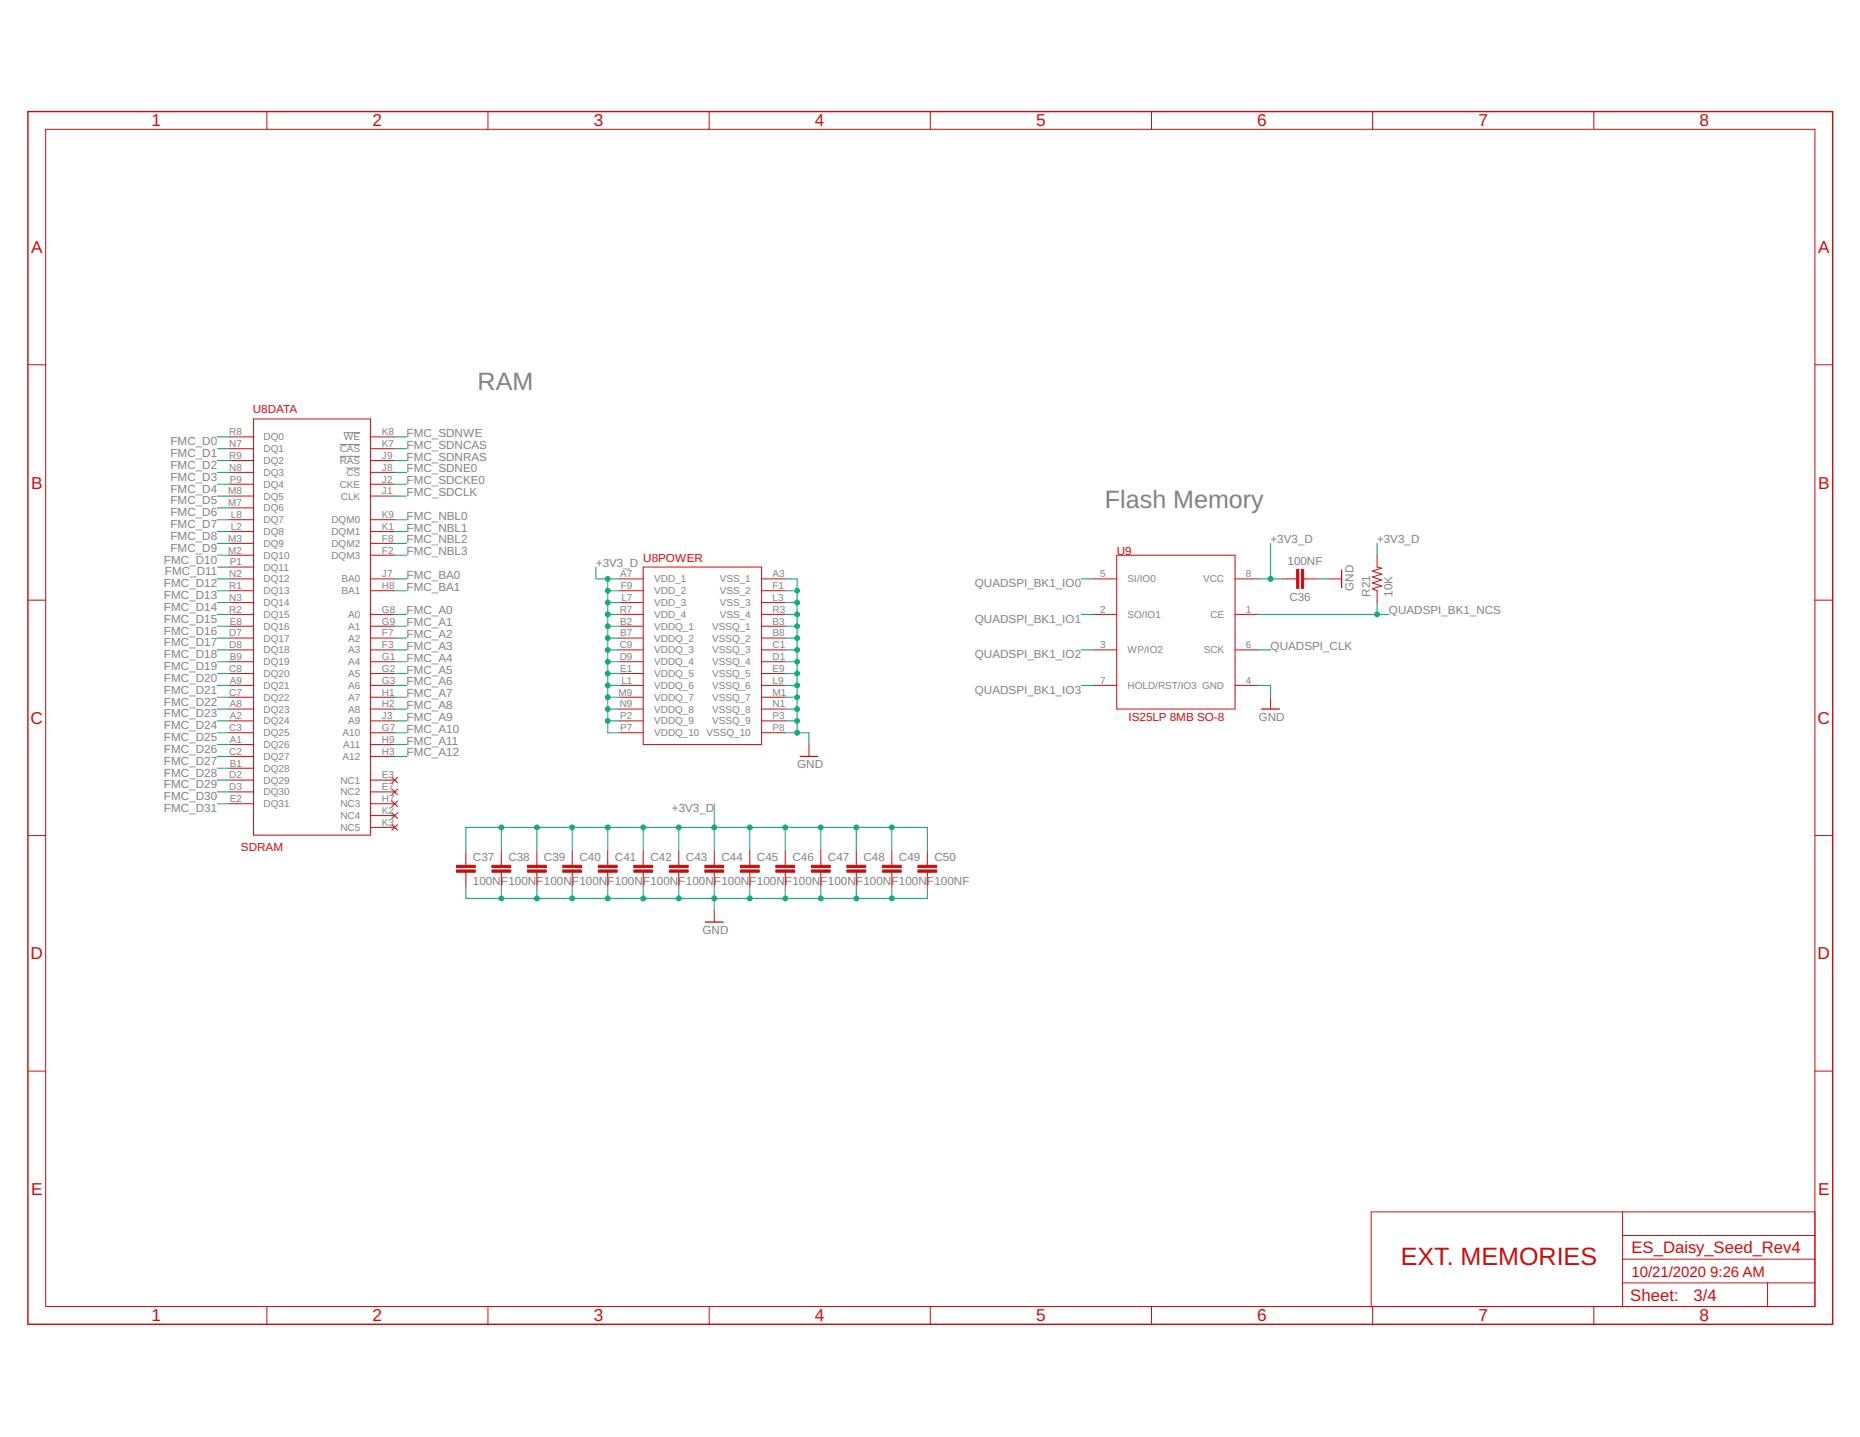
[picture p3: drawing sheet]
<svg xmlns="http://www.w3.org/2000/svg" width="279mm" height="216mm" viewBox="0 0 279 216" stroke-linecap="round" stroke-linejoin="round" font-family="sans-serif">
<path d="M51 68.6h3.1M51 66.8h3.1M51.6 65h2.5M52 70.3h2.1" fill="none" stroke="#808080" stroke-width=".15"/>
<g fill="none" stroke="#c90d0c" stroke-width=".15">
<path d="M6.9 19.4h265.7v176.9h-265.7zM40.1 16.8v2.6M73.3 16.8v2.6M106.5 16.8v2.6M139.7 16.8v2.6M173 16.8v2.6M206.2 16.8v2.6M239.4 16.8v2.6M4.2 54.8h2.7M272.6 54.8h2.7M34.4 74.5h3.6M34.4 72.7h3.6"/>
<path d="M34.4 71h3.6M34.4 69.2h3.6M34.4 79.9h3.6M34.4 67.4h3.6M34.4 65.6h3.6M34.4 78.1h3.6M34.4 76.3h3.6M38.1 62.9h17.5v62.6h-17.5zM55.8 74.5h3.5M55.8 72.7h3.5M55.8 71h3.5M55.8 69.2h3.5"/>
<path d="M55.8 79.9h3.5M55.8 67.4h3.5M55.8 65.6h3.5M55.8 78.1h3.5M4.2 90.2h2.7M34.4 83.4h3.6M34.4 87h3.6M34.4 92.3h3.6M34.4 97.6h3.6M34.4 99.4h3.6M34.4 95.9h3.6M34.4 94.1h3.6"/>
<path d="M34.4 81.6h3.6M34.4 88.8h3.6M34.4 90.5h3.6M34.4 85.2h3.6M55.8 83.4h3.5M55.8 87h3.5M55.8 92.3h3.5M55.8 97.6h3.5M55.8 99.4h3.5M55.8 95.9h3.5M55.8 94.1h3.5M55.8 81.6h3.5"/>
<path d="M55.8 88.8h3.5M93.1 87h3.5M93.1 92.3h3.5M93.1 97.6h3.5M93.1 99.4h3.5M93.1 95.9h3.5M93.1 94.1h3.5M93.1 88.8h3.5M93.1 90.5h3.5M96.6 85.2h17.8v26.7h-17.8zM114.4 87h3.6M114.4 92.3h3.6"/>
<path d="M114.4 97.6h3.6M114.4 99.4h3.6M114.4 95.9h3.6M114.4 94.1h3.6M114.4 88.8h3.6M114.4 90.5h3.6M164.2 87h3.5M164.2 92.3h3.5M164.2 97.6h3.5M167.7 83.4h17.8v23.1h-17.8zM185.5 87h3.6M185.5 92.3h3.6"/>
<path d="M185.5 97.6h3.6M192.6 87h2.2M195.8 87h2.2M199.7 87h1.8M206.9 83.4v1.8l.7 .2-1.5 .4 1.5 .5-1.5 .4 1.5 .4-1.5 .5 1.5 .4-1.5 .5 .8 .3v1.7M272.6 90.2h2.7M34.4 106.5h3.6M34.4 103h3.6M34.4 111.9h3.6M34.4 108.3h3.6M34.4 115.4h3.6M34.4 113.6h3.6"/>
<path d="M34.4 110.1h3.6M34.4 104.8h3.6M34.4 101.2h3.6M34.4 117.2h3.6M34.4 119h3.6M55.8 106.5h3.5M55.8 103h3.5M55.8 111.9h3.5M55.8 108.3h3.5M55.8 113.6h3.5M55.8 110.1h3.5M55.8 104.8h3.5"/>
<path d="M55.8 101.2h3.5M55.8 117.2h3.5M55.8 119h3.5M58.9 116.8l.8 .8M58.9 118.6l.8 .8M59.7 116.8l-.8 .8M59.7 118.6l-.8 .8M93.1 106.5h3.5M93.1 103h3.5M93.1 108.3h3.5M93.1 110.1h3.5M93.1 104.8h3.5"/>
<path d="M93.1 101.2h3.5M114.4 106.5h3.6M114.4 103h3.6M114.4 108.3h3.6M114.4 110.1h3.6M114.4 104.8h3.6M114.4 101.2h3.6M121.5 111.9v1.7M164.2 103h3.5M185.5 103h3.6M190.9 104.8v1.7M4.2 125.5h2.7"/>
<path d="M34.4 120.8h3.6M55.8 120.8h3.5M55.8 122.5h3.5M55.8 124.3h3.5M58.9 120.3l.8 .9M58.9 122.1l.8 .9M58.9 123.9l.8 .8M59.7 120.3l-.8 .9M59.7 122.1l-.8 .9M59.7 123.9l-.8 .8M70 127.9v2.1M70 131.1v2.1"/>
<path d="M75.3 127.9v2.1M75.3 131.1v2.1M80.6 127.9v2.1M80.6 131.1v2.1M86 127.9v2.1M86 131.1v2.1M91.3 127.9v2.1M91.3 131.1v2.1M96.6 127.9v2.1M96.6 131.1v2.1M102 127.9v2.1M102 131.1v2.1"/>
<path d="M107.3 127.9v2.1M107.3 131.1v2.1M107.3 136.8v1.7M112.6 127.9v2.1M112.6 131.1v2.1M118 127.9v2.1M118 131.1v2.1M123.3 127.9v2.1M123.3 131.1v2.1M128.6 127.9v2.1M128.6 131.1v2.1M134 127.9v2.1"/>
<path d="M134 131.1v2.1M139.3 127.9v2.1M139.3 131.1v2.1M272.6 125.5h2.7M4.2 160.9h2.7M272.6 160.9h2.7M40.1 196.3v2.7M73.3 196.3v2.7M106.5 196.3v2.7M139.7 196.3v2.7M173 196.3v2.7M206.2 196.3v2.7"/>
<path d="M239.4 196.3v2.7M243.7 192.7h28.9M243.7 182.1v14.2M243.7 189.2h28.9M243.7 185.6h28.9M265.5 192.7v3.6M272.6 182.1h-66.6v14.2"/>
</g>
<path d="M201.5 85.6v2.7M120.2 113.6h2.7M189.5 106.5h2.7M106 138.5h2.6" fill="none" stroke="#c90d0c" stroke-width=".19"/>
<g fill="#c90d0c" stroke="#c90d0c" stroke-width=".15">
<path d="M195.5 85.6h.3v2.8h-.3z"/>
<path d="M194.8 85.6h.3v2.8h-.3z"/>
<path d="M137.9 130.7h2.8v.3h-2.8z"/>
<path d="M137.9 130h2.8v.3h-2.8z"/>
<path d="M132.5 130.7h2.9v.3h-2.9z"/>
<path d="M132.5 130h2.9v.3h-2.9z"/>
<path d="M127.2 130.7h2.8v.3h-2.8z"/>
<path d="M127.2 130h2.8v.3h-2.8z"/>
<path d="M121.9 130.7h2.8v.3h-2.8z"/>
<path d="M121.9 130h2.8v.3h-2.8z"/>
<path d="M116.5 130.7h2.9v.3h-2.9z"/>
<path d="M116.5 130h2.9v.3h-2.9z"/>
<path d="M111.2 130.7h2.8v.3h-2.8z"/>
<path d="M111.2 130h2.8v.3h-2.8z"/>
<path d="M105.9 130.7h2.8v.3h-2.8z"/>
<path d="M105.9 130h2.8v.3h-2.8z"/>
<path d="M100.5 130.7h2.9v.3h-2.9z"/>
<path d="M100.5 130h2.9v.3h-2.9z"/>
<path d="M95.2 130.7h2.8v.3h-2.8z"/>
<path d="M95.2 130h2.8v.3h-2.8z"/>
<path d="M89.9 130.7h2.8v.3h-2.8z"/>
<path d="M89.9 130h2.8v.3h-2.8z"/>
<path d="M84.5 130.7h2.9v.3h-2.9z"/>
<path d="M84.5 130h2.9v.3h-2.9z"/>
<path d="M79.2 130.7h2.9v.3h-2.9z"/>
<path d="M79.2 130h2.9v.3h-2.9z"/>
<path d="M73.9 130.7h2.8v.3h-2.8z"/>
<path d="M73.9 130h2.8v.3h-2.8z"/>
<path d="M68.6 130.7h2.8v.3h-2.8z"/>
<path d="M68.6 130h2.8v.3h-2.8z"/>
</g>
<path d="M4.2 16.8h271.1v182.2h-271.1z" fill="none" stroke="#c90d0c" stroke-width=".21"/>
<g fill="none" stroke="#0dab76" stroke-width=".15">
<path d="M32.6 67.4h1.8M32.6 72.7h1.8M32.6 71h1.8M32.6 74.5h1.8M32.6 65.6h1.8M32.6 69.2h1.8M32.6 78.1h1.8M32.6 79.9h1.8M32.6 76.3h1.8M59.3 67.4h1.8M59.3 72.7h1.8M59.3 71h1.8"/>
<path d="M59.3 74.5h1.8M59.3 65.6h1.8M59.3 69.2h1.8M59.3 78.1h1.8M59.3 79.9h1.8M32.6 92.3h1.8M32.6 95.9h1.8M32.6 94.1h1.8M32.6 97.6h1.8M32.6 99.4h1.8M32.6 88.8h1.8M32.6 87h1.8"/>
<path d="M32.6 90.5h1.8M32.6 83.4h1.8M32.6 81.6h1.8M32.6 85.2h1.8M59.3 92.3h1.8M59.3 95.9h1.8M59.3 94.1h1.8M59.3 97.6h1.8M59.3 99.4h1.8M59.3 88.8h1.8M59.3 87h1.8M59.3 83.4h1.8"/>
<path d="M59.3 81.6h1.8M89.5 85.2v1.8h3.6M91.3 92.3h1.8M91.3 95.9h1.8M91.3 94.1h1.8M91.3 97.6h1.8M91.3 99.4h1.8M91.3 87v23.1h1.8M91.3 88.8h1.8M91.3 90.5h1.8M118 92.3h1.7M118 95.9h1.7"/>
<path d="M118 94.1h1.7M118 97.6h1.7M118 99.4h1.7M118 88.8h1.7M118 87h1.7v23.1M118 90.5h1.7M162.4 92.3h1.8M162.4 97.6h1.8M162.4 87h1.8M189.1 92.3h19.5M189.1 97.6h1.8M189.1 87h3.5"/>
<path d="M190.9 81.6v5.4M198 87h1.7M206.9 81.6v1.8M206.9 90.5v1.8M32.6 101.2h1.8M32.6 113.6h1.8M32.6 111.9h1.8M32.6 104.8h1.8M32.6 110.1h1.8M32.6 103h1.8M32.6 108.3h1.8M32.6 106.5h1.8"/>
<path d="M32.6 115.4h1.8M32.6 117.2h1.8M32.6 119h1.8M59.3 101.2h1.8M59.3 113.6h1.8M59.3 111.9h1.8M59.3 104.8h1.8M59.3 110.1h1.8M59.3 103h1.8M59.3 108.3h1.8M59.3 106.5h1.8M91.3 101.2h1.8"/>
<path d="M91.3 104.8h1.8M91.3 103h1.8M91.3 108.3h1.8M91.3 106.5h1.8M118 101.2h1.7M118 104.8h1.7M118 110.1h3.5v1.8M118 103h1.7M118 108.3h1.7M118 106.5h1.7M162.4 103h1.8M189.1 103h1.8v1.8"/>
<path d="M32.6 120.8h1.8M70 127.9v-3.6h69.3v3.6M70 133.2v1.8h69.3v-1.8M75.3 124.3v3.6M75.3 133.2v1.8M80.6 124.3v3.6M80.6 133.2v1.8M86 124.3v3.6M86 133.2v1.8M91.3 124.3v3.6M91.3 133.2v1.8M96.6 124.3v3.6"/>
<path d="M96.6 133.2v1.8M102 124.3v3.6M102 133.2v1.8M107.3 120.8v7.1M107.3 133.2v3.6M112.6 124.3v3.6M112.6 133.2v1.8M118 124.3v3.6M118 133.2v1.8M123.3 124.3v3.6M123.3 133.2v1.8M128.6 124.3v3.6"/>
<path d="M128.6 133.2v1.8M134 124.3v3.6M134 133.2v1.8"/>
</g>
<g fill="#0dab76" stroke="#0dab76" stroke-width=".15">
<circle cx="134" cy="135" r=".36"/>
<circle cx="128.6" cy="135" r=".36"/>
<circle cx="123.3" cy="135" r=".36"/>
<circle cx="118" cy="135" r=".36"/>
<circle cx="112.6" cy="135" r=".36"/>
<circle cx="107.3" cy="135" r=".36"/>
<circle cx="102" cy="135" r=".36"/>
<circle cx="96.6" cy="135" r=".36"/>
<circle cx="91.3" cy="135" r=".36"/>
<circle cx="86" cy="135" r=".36"/>
<circle cx="80.6" cy="135" r=".36"/>
<circle cx="75.3" cy="135" r=".36"/>
<circle cx="119.7" cy="108.3" r=".36"/>
<circle cx="119.7" cy="106.5" r=".36"/>
<circle cx="119.7" cy="104.8" r=".36"/>
<circle cx="119.7" cy="103" r=".36"/>
<circle cx="119.7" cy="101.2" r=".36"/>
<circle cx="119.7" cy="99.4" r=".36"/>
<circle cx="119.7" cy="97.6" r=".36"/>
<circle cx="119.7" cy="95.9" r=".36"/>
<circle cx="119.7" cy="94.1" r=".36"/>
<circle cx="119.7" cy="92.3" r=".36"/>
<circle cx="119.7" cy="90.5" r=".36"/>
<circle cx="119.7" cy="88.8" r=".36"/>
<circle cx="119.7" cy="110.1" r=".36"/>
<circle cx="190.9" cy="87" r=".36"/>
<circle cx="134" cy="124.3" r=".36"/>
<circle cx="128.6" cy="124.3" r=".36"/>
<circle cx="123.3" cy="124.3" r=".36"/>
<circle cx="118" cy="124.3" r=".36"/>
<circle cx="112.6" cy="124.3" r=".36"/>
<circle cx="107.3" cy="124.3" r=".36"/>
<circle cx="102" cy="124.3" r=".36"/>
<circle cx="96.6" cy="124.3" r=".36"/>
<circle cx="91.3" cy="124.3" r=".36"/>
<circle cx="86" cy="124.3" r=".36"/>
<circle cx="80.6" cy="124.3" r=".36"/>
<circle cx="75.3" cy="124.3" r=".36"/>
<circle cx="91.3" cy="88.8" r=".36"/>
<circle cx="91.3" cy="90.5" r=".36"/>
<circle cx="91.3" cy="92.3" r=".36"/>
<circle cx="91.3" cy="94.1" r=".36"/>
<circle cx="91.3" cy="95.9" r=".36"/>
<circle cx="91.3" cy="97.6" r=".36"/>
<circle cx="91.3" cy="99.4" r=".36"/>
<circle cx="91.3" cy="101.2" r=".36"/>
<circle cx="91.3" cy="103" r=".36"/>
<circle cx="91.3" cy="104.8" r=".36"/>
<circle cx="91.3" cy="106.5" r=".36"/>
<circle cx="91.3" cy="108.3" r=".36"/>
<circle cx="91.3" cy="87" r=".36"/>
<circle cx="206.9" cy="92.3" r=".36"/>
</g>
<g font-size="3.8" fill="#808080">
<text x="71.7" y="58.5">RAM</text>
<text x="166" y="76.3">Flash Memory</text>
</g>
<text font-size="3.8" fill="#c90d0c" x="210.4" y="190.1">EXT. MEMORIES</text>
<g font-size="2.6" fill="#c90d0c">
<text x="22.7" y="19">1</text>
<text x="56" y="19">2</text>
<text x="89.2" y="19">3</text>
<text x="122.4" y="19">4</text>
<text x="155.6" y="19">5</text>
<text x="188.9" y="19">6</text>
<text x="222.1" y="19">7</text>
<text x="255.3" y="19">8</text>
<text x="4.7" y="38">A</text>
<text x="273.1" y="38">A</text>
<text x="4.7" y="73.4">B</text>
<text x="273.1" y="73.4">B</text>
<text x="4.6" y="108.8">C</text>
<text x="273" y="108.8">C</text>
<text x="4.6" y="144.1">D</text>
<text x="273" y="144.1">D</text>
<text x="4.7" y="179.5">E</text>
<text x="273.1" y="179.5">E</text>
<text x="22.7" y="198.5">1</text>
<text x="56" y="198.5">2</text>
<text x="89.2" y="198.5">3</text>
<text x="122.4" y="198.5">4</text>
<text x="155.6" y="198.5">5</text>
<text x="188.9" y="198.5">6</text>
<text x="222.1" y="198.5">7</text>
<text x="255.3" y="198.5">8</text>
</g>
<g font-size="2.5" fill="#c90d0c">
<text x="245.1" y="188.3">ES_Daisy_Seed_Rev4</text>
<text x="244.9" y="195.5">Sheet:</text>
<text x="254.4" y="195.4">3/4</text>
</g>
<g font-size="2.2" fill="#c90d0c">
<text x="245.1" y="191.9">10/21/2020</text>
<text x="256.9" y="191.9">9:26 AM</text>
</g>
<g font-size="1.8" fill="#c90d0c">
<text x="38" y="62.1">U8DATA</text>
<text x="167.7" y="83.4">U9</text>
<text x="96.6" y="84.5">U8POWER</text>
<text x="169.5" y="108.3">IS25LP 8MB SO-8</text>
<text x="36.2" y="127.9">SDRAM</text>
</g>
<g font-size="1.8" fill="#808080">
<text x="61.1" y="65.6">FMC_SDNWE</text>
<text x="25.6" y="68.7">FMC_D1</text>
<text x="25.6" y="66.9">FMC_D0</text>
<text x="25.6" y="70.4">FMC_D2</text>
<text x="61.1" y="67.4">FMC_SDNCAS</text>
<text x="61.1" y="71">FMC_SDNE0</text>
<text x="61.1" y="69.2">FMC_SDNRAS</text>
<text x="25.6" y="77.6">FMC_D6</text>
<text x="25.6" y="75.8">FMC_D5</text>
<text x="25.6" y="72.2">FMC_D3</text>
<text x="25.6" y="74">FMC_D4</text>
<text x="61.1" y="72.8">FMC_SDCKE0</text>
<text x="61.1" y="74.5">FMC_SDCLK</text>
<text x="25.6" y="81.1">FMC_D8</text>
<text x="25.6" y="79.3">FMC_D7</text>
<text x="25.6" y="82.9">FMC_D9</text>
<text x="61.1" y="78.1">FMC_NBL0</text>
<text x="61.1" y="79.9">FMC_NBL1</text>
<text x="61.1" y="83.4">FMC_NBL3</text>
<text x="61.1" y="81.6">FMC_NBL2</text>
<text x="190.9" y="81.6">+3V3_D</text>
<text x="206.9" y="81.6">+3V3_D</text>
<text x="24.6" y="84.7">FMC_D10</text>
<text x="24.6" y="88.2">FMC_D12</text>
<text x="24.8" y="86.4">FMC_D11</text>
<text x="61.1" y="88.8">FMC_BA1</text>
<text x="61.1" y="87">FMC_BA0</text>
<text x="89.5" y="85.2">+3V3_D</text>
<text x="146.4" y="88.2">QUADSPI_BK1_IO0</text>
<text x="193.4" y="84.9">100NF</text>
<text x="203.3" y="88.8" transform="rotate(-90 203.3 88.8)">GND</text>
<text x="205.8" y="89.6" transform="rotate(-90 205.8 89.6)">R21</text>
<text x="209.2" y="89.6" transform="rotate(-90 209.2 89.6)">10K</text>
<text x="24.6" y="95.3">FMC_D16</text>
<text x="24.6" y="91.8">FMC_D14</text>
<text x="24.6" y="90">FMC_D13</text>
<text x="24.6" y="93.6">FMC_D15</text>
<text x="61.1" y="92.3">FMC_A0</text>
<text x="61.1" y="95.9">FMC_A2</text>
<text x="61.1" y="94.1">FMC_A1</text>
<text x="146.4" y="93.6">QUADSPI_BK1_IO1</text>
<text x="193.7" y="90.3">C36</text>
<text x="208.6" y="92.3">QUADSPI_BK1_NCS</text>
<text x="24.6" y="100.7">FMC_D19</text>
<text x="24.6" y="97.1">FMC_D17</text>
<text x="24.6" y="98.9">FMC_D18</text>
<text x="61.1" y="97.6">FMC_A3</text>
<text x="61.1" y="99.4">FMC_A4</text>
<text x="61.1" y="101.2">FMC_A5</text>
<text x="146.4" y="98.9">QUADSPI_BK1_IO2</text>
<text x="190.9" y="97.6">QUADSPI_CLK</text>
<text x="24.6" y="107.8">FMC_D23</text>
<text x="24.6" y="104.2">FMC_D21</text>
<text x="24.6" y="106">FMC_D22</text>
<text x="24.6" y="102.4">FMC_D20</text>
<text x="61.1" y="104.8">FMC_A7</text>
<text x="61.1" y="103">FMC_A6</text>
<text x="61.1" y="106.5">FMC_A8</text>
<text x="146.4" y="104.2">QUADSPI_BK1_IO3</text>
<text x="24.6" y="113.1">FMC_D26</text>
<text x="24.6" y="109.6">FMC_D24</text>
<text x="24.6" y="111.3">FMC_D25</text>
<text x="61.1" y="113.6">FMC_A12</text>
<text x="61.1" y="111.9">FMC_A11</text>
<text x="61.1" y="110.1">FMC_A10</text>
<text x="61.1" y="108.3">FMC_A9</text>
<text x="189.1" y="108.3">GND</text>
<text x="24.6" y="116.7">FMC_D28</text>
<text x="24.6" y="114.9">FMC_D27</text>
<text x="24.6" y="118.4">FMC_D29</text>
<text x="119.7" y="115.4">GND</text>
<text x="24.6" y="120.2">FMC_D30</text>
<text x="24.6" y="122">FMC_D31</text>
<text x="100.9" y="122">+3V3_D</text>
<text x="71" y="129.4">C37</text>
<text x="76.4" y="129.4">C38</text>
<text x="81.7" y="129.4">C39</text>
<text x="87" y="129.4">C40</text>
<text x="92.4" y="129.4">C41</text>
<text x="97.7" y="129.4">C42</text>
<text x="103" y="129.4">C43</text>
<text x="108.4" y="129.4">C44</text>
<text x="113.7" y="129.4">C45</text>
<text x="119" y="129.4">C46</text>
<text x="124.4" y="129.4">C47</text>
<text x="129.7" y="129.4">C48</text>
<text x="135" y="129.4">C49</text>
<text x="140.4" y="129.4">C50</text>
<text x="71" y="132.9">100NF100NF100NF100NF100NF100NF100NF100NF100NF100NF100NF100NF100NF100NF</text>
<text x="105.5" y="140.3">GND</text>
</g>
<g font-size="1.5" fill="#808080">
<text x="34.4" y="65.4">R8</text>
<text x="57.4" y="65.4">K8</text>
<text x="34.4" y="67.2">N7</text>
<text x="34.4" y="70.7">N8</text>
<text x="34.4" y="68.9">R9</text>
<text x="39.6" y="68">DQ1</text>
<text x="39.6" y="71.5">DQ3</text>
<text x="39.6" y="66.2">DQ0</text>
<text x="39.6" y="69.7">DQ2</text>
<text x="51" y="69.7">RAS</text>
<text x="51" y="67.9">CAS</text>
<text x="51.6" y="66.2">WE</text>
<text x="52" y="71.5">CS</text>
<text x="57.4" y="70.7">J8</text>
<text x="57.4" y="68.9">J9</text>
<text x="57.4" y="67.2">K7</text>
<text x="34.3" y="76.1">M7</text>
<text x="34.3" y="74.3">M8</text>
<text x="34.5" y="72.5">P9</text>
<text x="34.7" y="77.8">L8</text>
<text x="39.6" y="76.8">DQ6</text>
<text x="39.6" y="75.1">DQ5</text>
<text x="39.6" y="73.3">DQ4</text>
<text x="51" y="73.3">CKE</text>
<text x="51.2" y="75.1">CLK</text>
<text x="57.4" y="74.3">J1</text>
<text x="57.4" y="72.5">J2</text>
<text x="57.4" y="77.8">K9</text>
<text x="34.3" y="83.2">M2</text>
<text x="34.3" y="81.4">M3</text>
<text x="34.7" y="79.6">L2</text>
<text x="39.6" y="80.4">DQ8</text>
<text x="39.6" y="78.6">DQ7</text>
<text x="39.6" y="84">DQ10</text>
<text x="39.6" y="82.2">DQ9</text>
<text x="49.8" y="83.9">DQM3</text>
<text x="49.8" y="82.2">DQM2</text>
<text x="49.8" y="80.4">DQM1</text>
<text x="49.8" y="78.6">DQM0</text>
<text x="57.4" y="83.2">F2</text>
<text x="57.4" y="81.4">F8</text>
<text x="57.4" y="79.6">K1</text>
<text x="34.4" y="86.7">N2</text>
<text x="34.4" y="88.5">R1</text>
<text x="34.5" y="84.9">P1</text>
<text x="39.6" y="87.5">DQ12</text>
<text x="39.6" y="85.7">DQ11</text>
<text x="39.6" y="89.3">DQ13</text>
<text x="51.3" y="89.3">BA1</text>
<text x="51.3" y="87.5">BA0</text>
<text x="57.4" y="88.5">H8</text>
<text x="57.4" y="86.7">J7</text>
<text x="93.2" y="86.7">A7</text>
<text x="93.3" y="88.5">F9</text>
<text x="98.3" y="87.5">VDD_1</text>
<text x="98.3" y="89.3">VDD_2</text>
<text x="108.1" y="87.5">VSS_1</text>
<text x="108.1" y="89.3">VSS_2</text>
<text x="116" y="86.7">A3</text>
<text x="116" y="88.5">F1</text>
<text x="165.3" y="86.7">5</text>
<text x="169.4" y="87.5">SI/IO0</text>
<text x="180.7" y="87.5">VCC</text>
<text x="187.2" y="86.7">8</text>
<text x="34.4" y="95.6">D7</text>
<text x="34.4" y="90.3">N3</text>
<text x="34.4" y="92.1">R2</text>
<text x="34.5" y="93.8">E8</text>
<text x="39.6" y="94.6">DQ16</text>
<text x="39.6" y="91.1">DQ14</text>
<text x="39.6" y="92.8">DQ15</text>
<text x="52.3" y="92.8">A0</text>
<text x="52.3" y="94.6">A1</text>
<text x="57.4" y="95.6">F7</text>
<text x="57.4" y="92.1">G8</text>
<text x="57.4" y="93.8">G9</text>
<text x="93.1" y="92.1">R7</text>
<text x="93.2" y="93.8">B2</text>
<text x="93.2" y="95.6">B7</text>
<text x="93.3" y="90.3">L7</text>
<text x="98.3" y="94.6">VDDQ_1</text>
<text x="98.3" y="91.1">VDD_3</text>
<text x="98.3" y="92.8">VDD_4</text>
<text x="107" y="94.6">VSSQ_1</text>
<text x="108.1" y="91.1">VSS_3</text>
<text x="108.1" y="92.8">VSS_4</text>
<text x="116" y="93.8">B3</text>
<text x="116" y="95.6">B8</text>
<text x="116" y="90.3">L3</text>
<text x="116" y="92.1">R3</text>
<text x="165.3" y="92.1">2</text>
<text x="169.4" y="92.8">SO/IO1</text>
<text x="181.8" y="92.8">CE</text>
<text x="187.2" y="92.1">1</text>
<text x="34.4" y="100.9">C8</text>
<text x="34.4" y="97.4">D8</text>
<text x="34.5" y="99.2">B9</text>
<text x="39.6" y="100">DQ19</text>
<text x="39.6" y="101.7">DQ20</text>
<text x="39.6" y="96.4">DQ17</text>
<text x="39.6" y="98.2">DQ18</text>
<text x="52.3" y="98.2">A3</text>
<text x="52.3" y="96.4">A2</text>
<text x="52.3" y="99.9">A4</text>
<text x="52.3" y="101.7">A5</text>
<text x="57.4" y="97.4">F3</text>
<text x="57.4" y="99.2">G1</text>
<text x="57.4" y="100.9">G2</text>
<text x="93.1" y="97.4">C9</text>
<text x="93.1" y="99.2">D9</text>
<text x="93.2" y="100.9">E1</text>
<text x="98.3" y="96.4">VDDQ_2</text>
<text x="98.3" y="98.2">VDDQ_3</text>
<text x="98.3" y="100">VDDQ_4</text>
<text x="98.3" y="101.7">VDDQ_5</text>
<text x="107" y="96.4">VSSQ_2</text>
<text x="107" y="98.2">VSSQ_3</text>
<text x="107" y="99.9">VSSQ_4</text>
<text x="107" y="101.7">VSSQ_5</text>
<text x="116" y="97.4">C1</text>
<text x="116" y="99.2">D1</text>
<text x="116" y="100.9">E9</text>
<text x="165.3" y="97.4">3</text>
<text x="169.4" y="98.2">WP/IO2</text>
<text x="180.8" y="98.2">SCK</text>
<text x="187.2" y="97.4">6</text>
<text x="34.4" y="104.5">C7</text>
<text x="34.5" y="106.3">A8</text>
<text x="34.5" y="102.7">A9</text>
<text x="39.6" y="107.1">DQ23</text>
<text x="39.6" y="103.5">DQ21</text>
<text x="39.6" y="105.3">DQ22</text>
<text x="52.3" y="103.5">A6</text>
<text x="52.3" y="105.3">A7</text>
<text x="52.3" y="107.1">A8</text>
<text x="57.4" y="102.7">G3</text>
<text x="57.4" y="104.5">H1</text>
<text x="57.4" y="106.3">H2</text>
<text x="92.9" y="104.5">M9</text>
<text x="93.1" y="106.3">N9</text>
<text x="93.3" y="102.7">L1</text>
<text x="98.3" y="103.5">VDDQ_6</text>
<text x="98.3" y="105.3">VDDQ_7</text>
<text x="98.3" y="107.1">VDDQ_8</text>
<text x="107" y="103.5">VSSQ_6</text>
<text x="107" y="105.3">VSSQ_7</text>
<text x="107" y="107.1">VSSQ_8</text>
<text x="116" y="102.7">L9</text>
<text x="116" y="104.5">M1</text>
<text x="116" y="106.3">N1</text>
<text x="165.3" y="102.7">7</text>
<text x="169.4" y="103.5">HOLD/RST/IO3 GND</text>
<text x="187.2" y="102.7">4</text>
<text x="34.4" y="113.4">C2</text>
<text x="34.4" y="109.8">C3</text>
<text x="34.5" y="111.6">A1</text>
<text x="34.5" y="108.1">A2</text>
<text x="39.6" y="112.4">DQ26</text>
<text x="39.6" y="108.8">DQ24</text>
<text x="39.6" y="110.6">DQ25</text>
<text x="51.5" y="110.6">A10</text>
<text x="51.6" y="112.4">A11</text>
<text x="52.3" y="108.8">A9</text>
<text x="57.4" y="109.8">G7</text>
<text x="57.4" y="113.4">H3</text>
<text x="57.4" y="111.6">H9</text>
<text x="57.4" y="108.1">J3</text>
<text x="93.2" y="108.1">P2</text>
<text x="93.2" y="109.8">P7</text>
<text x="98.3" y="108.8">VDDQ_9</text>
<text x="98.3" y="110.6">VDDQ_10</text>
<text x="106.2" y="110.6">VSSQ_10</text>
<text x="107" y="108.8">VSSQ_9</text>
<text x="116" y="108.1">P3</text>
<text x="116" y="109.8">P8</text>
<text x="34.4" y="116.9">D2</text>
<text x="34.4" y="118.7">D3</text>
<text x="34.5" y="115.2">B1</text>
<text x="39.6" y="116">DQ28</text>
<text x="39.6" y="114.2">DQ27</text>
<text x="39.6" y="117.7">DQ29</text>
<text x="39.6" y="119.5">DQ30</text>
<text x="51.1" y="117.7">NC1</text>
<text x="51.1" y="119.5">NC2</text>
<text x="51.5" y="114.2">A12</text>
<text x="57.4" y="116.9">E3</text>
<text x="57.4" y="118.7">E7</text>
<text x="34.5" y="120.5">E2</text>
<text x="39.6" y="121.3">DQ31</text>
<text x="51.1" y="121.3">NC3</text>
<text x="51.1" y="123.1">NC4</text>
<text x="51.1" y="124.8">NC5</text>
<text x="57.4" y="120.5">H7</text>
<text x="57.4" y="122.3">K2</text>
<text x="57.4" y="124.1">K3</text>
</g>
</svg>
